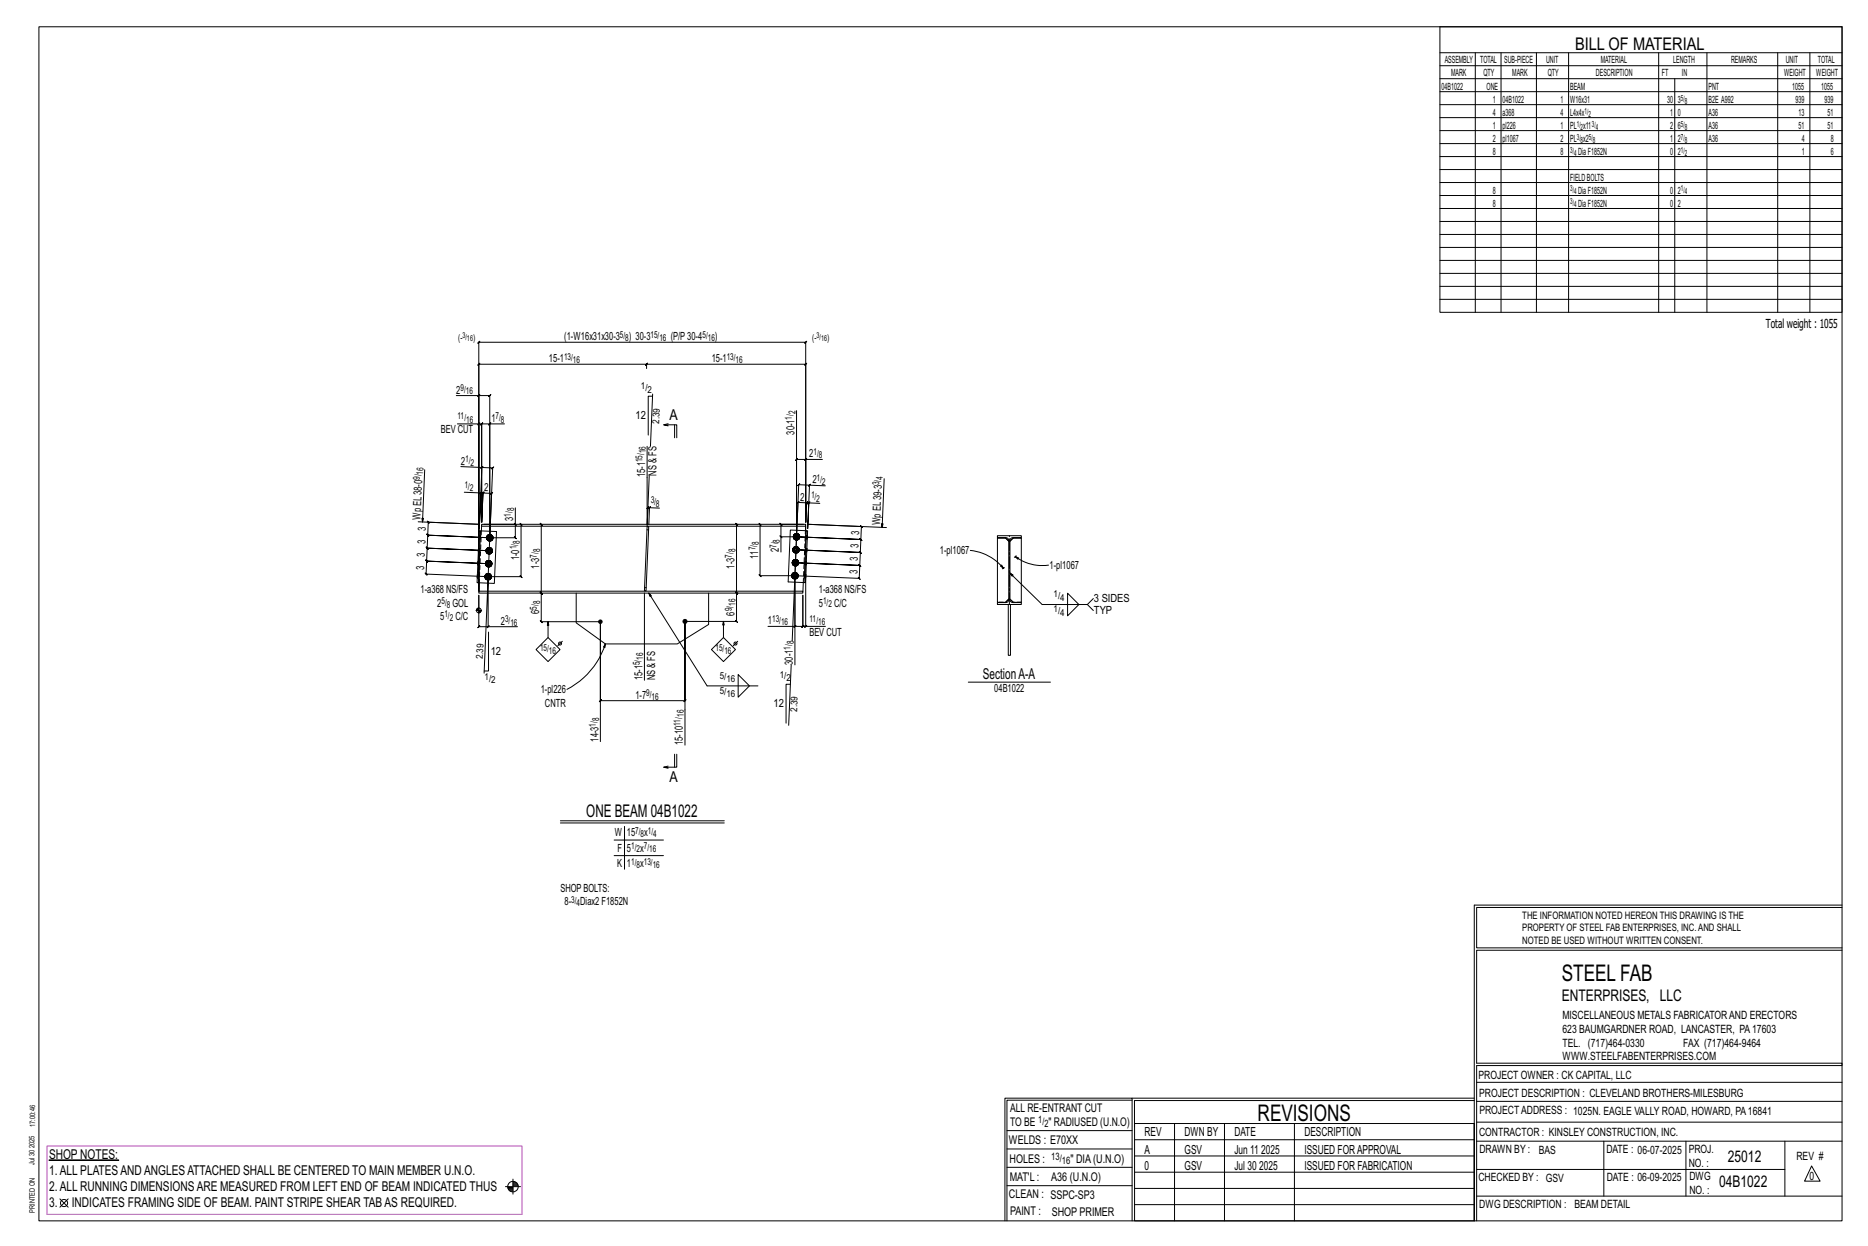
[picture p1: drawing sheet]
<svg xmlns="http://www.w3.org/2000/svg" width="914mm" height="610mm" viewBox="0 0 914 610" stroke-linecap="round" stroke-linejoin="round" font-family="sans-serif">
<g fill="#000" stroke="#000" stroke-width=".49">
<path d="M24 568h34z"/>
<circle cx="294" cy="304" r=".9"/>
<circle cx="335" cy="304" r="1"/>
</g>
<g fill="none" stroke="#000" stroke-width=".49">
<path d="M19 13h883v584h-883zM705 13h197v140h-197zM705 26h197M705 32h197M705 39h197M722 26v127M735 26v127M752 26v127M768 26v127M812 26v127M820 39v114M836 26v127"/>
<path d="M870 26v127M886 26v127M705 45h197M705 51h197M705 58h197M705 64h197M705 70h197M705 77h197M705 83h197M705 89h197M705 96h197M705 102h197"/>
<path d="M705 108h197M705 115h197M705 121h197M705 127h197M705 134h197M705 140h197M705 146h197M317 178h77v1l1-1h-1v77M317 178l-1 1zM223 194h11v95v-82h-10M234 194h6h-1l1-1v1v69h12l1 1-1-1v-6M235 193l-1 1z"/>
<path d="M317 180v-2l-1 1 1-1h-83h1l-1 1v-1v111M319 194h-2v19M319 193l-1 25M234 207v1l1-1zM234 207h2l-1 1 1-1v48v-48l-1 1 1-1h4M240 207l-1 1zM247 207h-7v56l1-34 1-1-1 1h-5M317 218v39v-9v1l1-1h-1h1M327 208h-2h6v6M327 207l-2 1M330 208v6M390 201v62v-38h-1l1-1v1h4"/>
<path d="M208 230l-1 25M226 228l10 1-1 30v-18h-8M235 229l1-1zM318 233l-1 25M394 225l1-1-1 1zM396 238l1-1zM396 237h-5l-1 1 1-1-2 45v24h-13M403 225h-9v30M404 238l-8-1-1 22 1-13h5M433 234l-1 24M205 255l30 2-25-2h-1l1 1v-1l-1 7v-1l1 1h-1l31 1-31-1v-1l1 1h-1v6l1 1-1-1 30 1-30-1 1 1-1-1v7l-1-1 1 1 30 1-30-1-1-1 1 1v6l-1-1 1 1 30 1M235 260l-1 25z"/>
<path d="M235 242l1-1zM235 260h8l-1 25h-8M235 241h1v1l1-1h-1v14v-14v1l1-1h-1h5l-1 1 1-1-2 41h16l1 1-1-1v-25h1l-1-1v1M236 257v3M236 257h158h-158zM252 256l1 1zM252 248v9h-15M265 257l-1-1 1 1v33h-1l1 1-1-1 1 1v-1v14h-1l1 1v-1h29v39h-1l1-1v1h41l1-1-1 1v-39v61M317 258h1l-2 31h-1zM317 249l1-1zM323 249l-5-1v9M361 257l-1-1 1 1v33h-1l1 1v-1h-1l1 1v-1v14h-1l1 1v-1h-26"/>
<path d="M393 257h-11v-1l1 1h-1v6M394 257v3M394 258v48h10M394 255v-88h1l-1 1v-1h-160h1l-1 1v-1v122M394 255l1-9h-1h1h-4v-1l-1 1h1l-2 36h-17h1l-1-1v1v-25h1l-1-1v1M395 260l-1 25zM395 260l-8-1-1 26h8M395 247l1-1zM396 246h-1h-1h1l-1 9M434 258l-39-1 27 1-1-1 1 1-1 6v-1l1 1h-1l-31-1 31 1v-1l1 1h-1v6l1 1-1-1-31-1 31 1 1 1-1-1v7l-1-1 1 1-32-2 32 2-1-1 1 1v6l-1-1 1 1-32-1M238 276h.1M238 275v1"/>
<path d="M238 269h.1M238 277h1M238 263h1M238 275v1v1v-1M238 271h1M238 269v1M239 269l-1-1v1v2l1-1M239 274l-1 1M239 264v1M239 263l-1 1M239 270v1M239 263v-1l-1 1 1 1v-1"/>
<path d="M239 277h1M239 268h-1M239 264l1 1M239 270l1 1M239 262h.1M239 275l1-1v1M239 268v1M239 268h1h1l-1 1M240 275l1 1M240 262h-1M240 262h1h-1M240 274l-1 1"/>
<path d="M240 269h1v1M240 277h-1M240 268l-1 1M240 262l1 1v1M240 276h1l-1 1M240 270l1 1h-1l-1-1M240 276v1M240 275h1h-1M240 270h1v1M240 264h1l-1 1v-1M241 269l-1 1M241 268v1h-1"/>
<path d="M241 275v1M241 263v1M241 263l-1 1M241 262v1M241 269h.1M241 263h.1M382 262l1 1zM388 275h.1M388 269h1M388 268l1 1M388 276l1 1M388 275v1"/>
<path d="M388 263h1M388 275v-1v1v1M389 262v1M389 270h.1M389 269l-1 1M389 276v1M389 269v-1l-1 1 1 1v-1M389 274h-1M389 264h.1M389 263h.1M389 270h1M389 262l-1 1 1 1v-1"/>
<path d="M389 276l1 1M389 268h.1M389 263l1 1M389 261v1M389 274v1M389 274h1v1M390 264h.1M390 267l-1 1M390 268h1h-1M390 274l1 1v1M390 261l-1 1M390 262v-1l1 1"/>
<path d="M390 263h-8v7M390 274h-1M390 268l1 1v1M390 276v1l-1-1M390 268h-1M390 262l1 1M390 276h1h-1M390 270h1h-1M390 275v1M390 274l1 1h-1M390 261v1M391 269v1"/>
<path d="M391 263v1h-1M391 269l-1 1M391 268v1M391 275h.1M391 263v1M391 263l-1 1M391 262h.1M391 262v1M475 269a24 24 0 0 1 16 9M488 262h12v1h-5l-1 1v29l1 2h5v1h-12v-1h5l1-2v-29l-1-1h-5zM488 263h4l2 2-2-2h-4v32h4l2-2M490 277v-1l1 2z"/>
<path d="M491 278h.1M492 278h-1M497 272l2 1-1 1zM497 272a22 22 0 0 0 16 4M497 272v1M497 272h.1M500 263h-4l-2 2 2-2h4v32h-4l-2-2M233 299h3M233 298v1M234 298v1M234 297v2M234 289h159v1h-159z"/>
<path d="M235 285l-1 4M235 299v1M235 299h.1M237 282h1M238 282h.1M238 283v1M238 282v1M238 282v-1l-1 1 1 1M238 283l1 1M238 281h.1M239 283l1 1M239 281h-1"/>
<path d="M239 281h1M239 281l1 1v1M240 281h-1M240 283v1l-1-1M240 283h.1M240 282l-1 1M240 281v1M240 282h.1M315 290v43M318 290l28 46h25M347 290v16l-15 9h-36l-14-10v-15M388 282h.1"/>
<path d="M388 281v1M388 283h1M388 281v1v1v-1M388 282l1 1M389 280l-1 1M389 283h1M389 282v43M389 281l1-1v1M389 282l-1 32M390 281l1 1M390 280l-1 1M390 282v1h-1"/>
<path d="M390 282h1l-1 1M390 282v1M390 281h1h-1M391 281v1M393 285v4M494 296h1v25h-1zM494 280l16 16h22l3-3M523 290l5 6-5 5zM532 296l3 3M234 300v-9v16l1-1-1 1h5M238 307l1-1zM239 309v19h-2"/>
<path d="M253 307h-14v-25l-2 47M268 312l6 6-6 6-6-6zM268 304v8M275 314l-2 2M294 304v59M296 315v2h-1zM296 315a38 38 0 0 1-18 22M348 318l6-6 6 6-6 6zM354 304v8M361 314l-2 2M389 306h1l-1 1zM389 306h4l-1 1 1-1v-15v15l-1 1 1-1h1"/>
<path d="M394 307l1-1zM361 330l6 6-6 5zM387 335h-2v19M387 325l-1 30M474 334h40M327 375h-2M330 369v6M331 369v6h-6l2 1M274 402h81M274 403h81M301 411h24M301 419h24"/>
<path d="M306 404v21M722 443v154M722 443h180M902 444h-179v20h179M902 465h-179v55h179v1h-179v76M554 538h-61v59M554 537h168M722 538h-167v13M723 539h179M723 530h179M493 553h61M555 550h167v47h-167z"/>
<path d="M555 558h167M575 550v47M599 550v47M634 550v47M723 549h179M723 558h179M785 558v27M825 558v27M874 558v27M251 577v7M251 579h2M251 580h3"/>
<path d="M251 578h2M493 571h61M493 562h61M555 573h167M555 566h167M723 572h151M887 570l4 8h-8zM29 587l4 4M33 587l-4 4M247 581h8M249 581h2M249 582h2"/>
<path d="M250 583h1M492 597v-60h62v60M493 580h61M555 589h167M555 581h167M723 585h179"/>
<circle cx="234" cy="299" r="1.2"/>
<circle cx="274" cy="315" r=".7"/>
<circle cx="360" cy="315" r=".7"/>
<circle cx="31" cy="589" r="1.8"/>
<circle cx="251" cy="581" r="2.6"/>
</g>
<path d="M23 561h233v33h-233z" fill="none" stroke="#f0f" stroke-width=".5"/>
<g fill="none" stroke="#000" stroke-width=".49" stroke-dasharray="2 1.4">
<path d="M236 260l-1 25M317 259h.1M234 276h1zM234 276h.1M234 276h1M234 275h1M234 270h1zM234 270h.1M234 270h1M234 269h1M234 268h1M234 264h1z"/>
<path d="M234 264v-1M234 263l1 1M234 263h1M234 262h1M235 276h-1h1M235 270l-1-1 1 1M235 263h-1l1 1M238 276h.1M238 276v-2v2v1v-1M238 275v1zM238 276v1zM238 275v1"/>
<path d="M238 269v1zM238 269l1-1-1 1 1 2-1-2M238 269h.1M238 270v1zM238 270v-1M238 275h.1M238 277h1zM238 275l1-1zM238 277h1M238 275l1-1M238 263v1zM238 263l1-1-1 1 1 1-1-1h1"/>
<path d="M238 276l1 1M238 275h1M238 262v1zM238 264h1zM238 264l1-1M238 263h1M238 268v1zM238 271h1zM238 268h1zM238 271h1M238 268h1M238 276h1z"/>
<path d="M238 277h2zM238 274h2zM238 275v1v-1v1v1v-1v1M239 275l-1 1zM239 276h.1M239 275h.1M239 270h.1M239 269h.1M239 277h.1M239 274h.1M239 262h-1zM239 264v1z"/>
<path d="M239 262h.1M239 264v1M239 269v1zM239 271h1zM239 268h1zM239 269l-1-1v1v1v1v-1v1l1-1M239 263v1M239 263v-1M239 276v1zM239 271h.1M239 268h.1M239 263h.1"/>
<path d="M239 264h2zM239 262h2zM239 262l-1 1v1h1h-1h1M239 263v1zM239 263v-1zM239 270v1zM239 265h1zM239 262h1zM239 274v1M239 277h1zM239 277h1M239 277l1-1z"/>
<path d="M239 275h1zM239 274h1h-1h1v1zM239 274h1zM239 264l1 1h-1h1h-1zM239 264h1zM239 271h1M239 270l1 1M239 270h1zM239 269h1zM239 268h1h-1h1v1zM240 277h.1M240 276h.1"/>
<path d="M240 275h.1M240 262h-1h1h-1h1M240 265h.1M240 264v1M240 264h.1M240 262h.1M240 274v1zM240 274v1M240 270h.1M240 269h.1M240 275v1zM240 274l1 2z"/>
<path d="M240 271h1zM240 271h1M240 268h1zM240 268h1M240 264v-1zM240 262v1zM240 276h1l-1 1M240 275h1h-1M240 268l1 1zM240 269v1zM240 277v-1M240 275l1 1"/>
<path d="M240 265l1-1zM240 265l1-1M240 262h1zM240 262h1M240 275h1zM240 270h1v1M240 269h1v-1M240 263h1zM241 262v1zM241 263h-1zM241 271v-2M241 268l-1 1 1 1"/>
<path d="M241 268v1zM241 275v1zM241 275v1M241 276l-1 1zM241 263v1M241 263v-1M241 276h.1M241 264v-1M241 262h-1l1 2M241 262h.1M241 269h.1M241 270v1z"/>
<path d="M241 269l-1 2zM241 269v1zM241 263h.1M241 264h.1M241 263v1zM388 275v1zM388 275l1-1-1 1 1 2-1-2M388 275h.1M388 276h.1M388 276v-1M388 269v1zM388 269l1-1-1 1 1 1-1-1h1"/>
<path d="M388 268v1zM388 270h1zM388 270l1-1M388 268l1 1M388 274v1zM388 276l1 1zM388 274h1zM388 276l1 1M388 274h1M388 263h.1M388 263h1zM388 263l1-2-1 2 1 1-1-1h1"/>
<path d="M388 276h1M388 275l1-1M388 262v1zM388 263l1 1zM389 263h.1M389 262v1M389 268h-1zM389 270h.1M389 268v-1zM389 268h.1M389 275v1zM389 277h1z"/>
<path d="M389 274h1zM389 275l-1-1v1v1h1M389 275h.1M389 276h.1M389 269v1M389 269v-1M389 277h.1M389 274h.1M389 262h-1zM389 264h.1M389 262v-1zM389 262v-1"/>
<path d="M389 269h.1M389 270h1zM389 268h1zM389 268l-1 1v-1v2h1h-1h1M389 269v1zM389 269v-1zM389 263l1 1M389 262h1M389 276v1zM389 270l1 1zM389 267h1zM389 264h2z"/>
<path d="M389 261h2zM389 262l-1 1 1-1v1v1v-1v1v-1M389 262v1zM389 263h1zM389 262h1zM389 270h1h-1h1h-1zM389 264h1zM389 261h1zM389 277h1M389 276l1 1M389 276h1zM389 275h1z"/>
<path d="M389 274h1h-1h1zM390 264h-1h1h-1zM390 263h.1M390 262h.1M390 267l-1 1 1-1-1 1h1M390 271v-1zM390 270h.1M390 268h.1M390 267v1v-1v1zM390 267h.1M390 276h.1M390 275h.1"/>
<path d="M390 274v1M390 261h-1h1h-1l1 1M390 264h1zM390 264h.1M390 261v1zM390 261h1zM390 277v-1zM390 277v-1M390 274h.1M390 277l1-1zM390 274h1zM390 270v-1z"/>
<path d="M390 268v1zM390 274l1 1zM390 275v1zM390 270h1zM390 270h1M390 268h1zM390 268h1M390 267l1 1zM390 264l1-1M390 263h1zM390 262h1zM390 262h1"/>
<path d="M390 276h1h-1M390 275h1l-1-1M390 269h.1M390 268l1 1zM390 276v-1M390 274v1l1 1M390 264h1M390 261l1 1zM390 261l1 1M391 274v1zM391 264h.1M391 261v1z"/>
<path d="M391 269v1M391 269v-1M391 262v1zM391 261v2zM391 263h.1M391 270v-1M391 268h-1l1 2M391 268h.1M391 275h.1M391 276h.1M391 263v1M391 262h.1"/>
<path d="M391 275l-1 2zM391 275v1zM391 264v-1M391 262v1M391 268v1zM391 268v1M391 270h.1M391 269l-1 1zM391 269v1zM391 263v1zM394 275l1 1-1-1M394 275h1z"/>
<path d="M394 269h1h-1M394 268h1zM395 262v1v-1M395 262h.1M395 276h-1M395 275h-1M395 275h.1M395 270h-1M395 270l-1-1M395 269h-1M395 269l-1-1M395 268v1"/>
<path d="M395 264h-1M395 263h.1M395 263v-1M234 283h.1M234 282v1M234 282h.1M234 281h.1M237 282v1zM237 282l1 1zM237 282l1-1-1 1 1 1-1-1h1M237 282h.1M237 283h1z"/>
<path d="M238 283v-1M238 282h.1M238 281l-1 1zM238 283v1zM238 281h.1M238 283v1M238 283h1M238 282l1-1M238 282v1zM238 283h2zM238 281h2zM238 281l-1 1h1v1"/>
<path d="M238 283h1zM238 282l1-1zM238 284h1zM238 281h1zM239 283v1h-1h1h-1zM239 283h.1M239 281h.1M239 281h-1h1h-1h1M239 284h1zM239 284h1M239 283l1 1M239 281h1h-1h1h-1z"/>
<path d="M239 281h1zM239 283h1M239 283h1zM239 281l1 1zM239 281h1M240 284v-1zM240 284v-1M240 281h.1M240 282h.1M240 281v1zM240 282v1zM240 283h.1"/>
<path d="M240 282v-1M240 283v-1M240 281v2M240 282h1zM241 282l-1 1zM316 288v-1M388 282h.1M388 282v-2v2v1v-1M388 281v1zM388 282v1zM388 281v1M388 281h.1"/>
<path d="M388 283h1zM388 281l1-1zM388 283h1M388 281l1-1M388 282l1 1M388 281h1M388 283h2zM388 280h2zM388 281v1v-1v1v1v-1v1v-1M388 282h1zM388 281h1zM389 283h.1"/>
<path d="M389 280h.1M389 282h.1M389 281h.1M389 280v1M389 283h1zM389 283h1M389 282h1zM389 281h1zM389 280h1h-1h1v1zM389 280h1zM390 283v-1M390 282h.1"/>
<path d="M390 281h.1M390 283h.1M390 280v1zM390 280v1M390 281v1zM390 280l1 2zM390 282h1l-1 1M390 281h1h-1M390 281l1 1M390 281h1zM391 281v1zM391 281v1"/>
<path d="M391 282l-1 1zM391 282h.1M393 285l1-25M394 282v-1M394 281h.1M394 283h.1M394 282h.1M492 295h.1M494 293l-2 2h-4M496 295h.1M500 295h-4l-2-2"/>
</g>
<path d="M494 296v-34" fill="none" stroke="#000" stroke-width=".49" stroke-dasharray="5.8 1 1 1"/>
<g font-size="11.2">
<text x="764" y="480">STEEL FAB</text>
<text x="616" y="548">REVISIONS</text>
</g>
<g font-size="8.6">
<text x="771" y="24">BILL OF MATERIAL</text>
<text x="287" y="400">ONE BEAM 04B1022</text>
</g>
<g font-size="7.9">
<text x="765" y="490">ENTERPRISES, LLC</text>
<text x="846" y="569">25012</text>
<text x="842" y="581">04B1022</text>
</g>
<g font-size="7.3">
<text x="328" y="205">A</text>
<text x="481" y="332">SectionA-A</text>
<text x="328" y="383">A</text>
</g>
<g font-size="6.6">
<text x="24" y="567">SHOP NOTES:</text>
<text x="24" y="575">1.ALL PLATESANDANGLESATTACHED SHALL BE CENTERED TO MAIN MEMBER U.N.O.</text>
<text x="24" y="583">2.ALL RUNNING DIMENSIONSARE MEASURED FROM LEFT END OF BEAM INDICATED THUS</text>
<text x="24" y="591">3.</text>
<text x="35" y="591">INDICATES FRAMING SIDE OF BEAM. PAINT STRIPE SHEAR TABAS REQUIRED.</text>
</g>
<g font-size="6.1">
<text x="864" y="161">Total weight : 1055</text>
<text x="560" y="556">REV</text>
<text x="580" y="556">DWN BY</text>
<text x="604" y="556">DATE</text>
<text x="639" y="556">DESCRIPTION</text>
<text x="560" y="564">A</text>
<text x="580" y="564">GSV</text>
<text x="604" y="564">Jun 11</text>
<text x="617" y="564">2025</text>
<text x="639" y="564">ISSUED FORAPPROVAL</text>
<text x="560" y="572">0</text>
<text x="580" y="572">GSV</text>
<text x="604" y="572">Jul 30</text>
<text x="616" y="572">2025</text>
<text x="639" y="572">ISSUED FOR FABRICATION</text>
</g>
<g font-size="5.9">
<text x="494" y="560">WELDS : E70XX</text>
<text x="494" y="569">HOLES :</text>
<text x="524" y="569">&quot; DIA(U.N.O)</text>
<text x="494" y="578">MAT'L :</text>
<text x="515" y="578">A36 (U.N.O)</text>
<text x="494" y="586">CLEAN : SSPC-SP3</text>
<text x="495" y="595">PAINT :</text>
<text x="515" y="595">SHOP PRIMER</text>
</g>
<g font-size="5.8">
<text x="494" y="544">ALL RE-ENTRANT CUT</text>
<text x="494" y="551">TO BE</text>
<text x="513" y="551">&quot; RADIUSED (U.N.O)</text>
</g>
<g font-size="5.6">
<text x="765" y="499">MISCELLANEOUS METALS FABRICATORAND ERECTORS</text>
<text x="765" y="505">623 BAUMGARDNER ROAD, LANCASTER, PA17603</text>
<text x="765" y="512">TEL. (717)464-0330</text>
<text x="824" y="512">FAX (717)464-9464</text>
<text x="765" y="519">WWW.STEELFABENTERPRISES.COM</text>
<text x="724" y="528">PROJECT OWNER : CK CAPITAL, LLC</text>
<text x="724" y="537">PROJECT DESCRIPTION : CLEVELAND BROTHERS-MILESBURG</text>
<text x="724" y="545">PROJECTADDRESS : 1025N. EAGLE VALLY ROAD, HOWARD, PA16841</text>
<text x="724" y="556">CONTRACTOR : KINSLEY CONSTRUCTION, INC.</text>
<text x="724" y="564">DRAWN BY :</text>
<text x="753" y="564">BAS</text>
<text x="786" y="564">DATE : 06-07-2025</text>
<text x="827" y="564">PROJ.</text>
<text x="879" y="568">REV #</text>
<text x="827" y="571">NO. :</text>
<text x="724" y="578">CHECKED BY : GSV</text>
<text x="787" y="578">DATE : 06-09-2025</text>
<text x="827" y="578">DWG</text>
<text x="886" y="578">0</text>
<text x="827" y="584">NO. :</text>
<text x="724" y="591">DWG DESCRIPTION : BEAM DETAIL</text>
</g>
<g font-size="5.5">
<text x="276" y="166">(1-W16x31x30-3</text>
<text x="308" y="166">) 30-3</text>
<text x="328" y="166">(P/P30-4</text>
<text x="350" y="166">)</text>
<text x="269" y="177">15-1</text>
<text x="348" y="177">15-1</text>
<text x="223" y="193">2</text>
<text x="241" y="206">1</text>
<text x="311" y="205">12</text>
<text x="216" y="212">BEV CUT</text>
<text x="389" y="213" transform="rotate(-90 389 213)">30-1</text>
<text x="226" y="227" transform="rotate(2 226 227)">2</text>
<text x="396" y="224">2</text>
<text x="316" y="234" transform="rotate(-90 316 234)">15-1</text>
<text x="321" y="233" transform="rotate(-90 321 233)">NS &amp; FS</text>
<text x="398" y="236" transform="rotate(2 398 236)">2</text>
<text x="237" y="240" transform="rotate(2 237 240)">2</text>
<text x="392" y="245" transform="rotate(2 392 245)">2</text>
<text x="206" y="254" transform="rotate(-88 206 254)">WpEL38-0</text>
<text x="251" y="255" transform="rotate(-90 251 255)">3</text>
<text x="431" y="257" transform="rotate(-88 431 257)">WpEL39-3</text>
<text x="208" y="260" transform="rotate(-88 208 260)">3</text>
<text x="420" y="262" transform="rotate(-88 420 262)">3</text>
<text x="208" y="266" transform="rotate(-88 208 266)">3</text>
<text x="420" y="268" transform="rotate(-88 420 268)">3</text>
<text x="208" y="272" transform="rotate(-88 208 272)">3</text>
<text x="254" y="274" transform="rotate(-90 254 274)">1-0</text>
<text x="371" y="273" transform="rotate(-90 371 273)">11</text>
<text x="381" y="270" transform="rotate(-90 381 270)">2</text>
<text x="420" y="274" transform="rotate(-88 420 274)">3</text>
<text x="460" y="271">1-pl1067</text>
<text x="208" y="279" transform="rotate(-88 208 279)">3</text>
<text x="264" y="278" transform="rotate(-90 264 278)">1-3</text>
<text x="360" y="278" transform="rotate(-90 360 278)">1-3</text>
<text x="420" y="281" transform="rotate(-88 420 281)">3</text>
<text x="514" y="278">1-pl1067</text>
<text x="206" y="290">1-a368 NS/FS</text>
<text x="401" y="290">1-a368 NS/FS</text>
<text x="214" y="297">2</text>
<text x="221" y="297">GOL</text>
<text x="401" y="297">5</text>
<text x="408" y="297">C/C</text>
<text x="535" y="295">3 SIDES</text>
<text x="215" y="303">5</text>
<text x="223" y="303">C/C</text>
<text x="245" y="306">2</text>
<text x="264" y="300" transform="rotate(-90 264 300)">6</text>
<text x="360" y="301" transform="rotate(-90 360 301)">6</text>
<text x="376" y="305">1</text>
<text x="535" y="300">TYP</text>
<text x="396" y="311">BEV CUT</text>
<text x="240" y="321">12</text>
<text x="388" y="325" transform="rotate(-90 388 325)">30-1</text>
<text x="314" y="333" transform="rotate(-90 314 333)">15-1</text>
<text x="321" y="333" transform="rotate(-90 321 333)">NS &amp; FS</text>
<text x="265" y="339">1-pl226</text>
<text x="311" y="342">1-7</text>
<text x="487" y="339">04B1022</text>
<text x="267" y="346">CNTR</text>
<text x="379" y="346">12</text>
<text x="293" y="363" transform="rotate(-90 293 363)">14-3</text>
<text x="334" y="365" transform="rotate(-90 334 365)">15-10</text>
<text x="301" y="409">W</text>
<text x="307" y="409">15</text>
<text x="315" y="409">x</text>
<text x="302" y="417">F</text>
<text x="307" y="417">5</text>
<text x="313" y="417">x</text>
<text x="302" y="424">K</text>
<text x="307" y="424">1</text>
<text x="313" y="424">x</text>
<text x="274" y="436">SHOPBOLTS:</text>
<text x="276" y="443">8-</text>
<text x="284" y="443">Diax2 F1852N</text>
</g>
<g font-size="5">
<text x="745" y="450">THE INFORMATION NOTED HEREON THIS DRAWING IS THE</text>
<text x="745" y="456">PROPERTY OF STEEL FAB ENTERPRISES, INC.AND SHALL</text>
<text x="745" y="462">NOTED BE USED WITHOUT WRITTEN CONSENT.</text>
<text x="508" y="550">1/</text>
<text x="511" y="551">2</text>
<text x="515" y="568">13/</text>
<text x="520" y="570">16</text>
</g>
<g font-size="4.9">
<text x="707" y="31">ASSEMBLY</text>
<text x="725" y="31">TOTAL</text>
<text x="736" y="31">SUB-PIECE</text>
<text x="757" y="31">UNIT</text>
<text x="784" y="31">MATERIAL</text>
<text x="819" y="31">LENGTH</text>
<text x="847" y="31">REMARKS</text>
<text x="874" y="31">UNIT</text>
<text x="890" y="31">TOTAL</text>
<text x="710" y="37">MARK</text>
<text x="726" y="37">QTY</text>
<text x="740" y="37">MARK</text>
<text x="758" y="37">QTY</text>
<text x="781" y="37">DESCRIPTION</text>
<text x="814" y="37">FT</text>
<text x="823" y="37">IN</text>
<text x="873" y="37">WEIGHT</text>
<text x="889" y="37">WEIGHT</text>
<text x="706" y="44">04B1022</text>
<text x="728" y="44">ONE</text>
<text x="769" y="44">BEAM</text>
<text x="836" y="44">PNT</text>
<text x="877" y="44">1055</text>
<text x="891" y="44">1055</text>
<text x="731" y="50">1</text>
<text x="736" y="50">04B1022</text>
<text x="764" y="50">1</text>
<text x="769" y="50">W16x31</text>
<text x="816" y="50">30</text>
<text x="821" y="50">3</text>
<text x="836" y="50">B2E A992</text>
<text x="879" y="50">939</text>
<text x="893" y="50">939</text>
<text x="731" y="57">4</text>
<text x="736" y="57">a368</text>
<text x="764" y="57">4</text>
<text x="769" y="57">L4x4x</text>
<text x="818" y="57">1</text>
<text x="821" y="57">0</text>
<text x="836" y="57">A36</text>
<text x="880" y="57">13</text>
<text x="895" y="57">51</text>
<text x="731" y="63">1</text>
<text x="736" y="63">pl226</text>
<text x="764" y="63">1</text>
<text x="769" y="63">PL x11</text>
<text x="818" y="63">2</text>
<text x="821" y="63">6</text>
<text x="836" y="63">A36</text>
<text x="880" y="63">51</text>
<text x="895" y="63">51</text>
<text x="731" y="69">2</text>
<text x="736" y="69">pl1067</text>
<text x="764" y="69">2</text>
<text x="769" y="69">PL x2</text>
<text x="818" y="69">1</text>
<text x="821" y="69">2</text>
<text x="836" y="69">A36</text>
<text x="882" y="69">4</text>
<text x="896" y="69">8</text>
<text x="731" y="76">8</text>
<text x="764" y="76">8</text>
<text x="772" y="76">DiaF1852N</text>
<text x="818" y="76">0</text>
<text x="821" y="76">2</text>
<text x="882" y="76">1</text>
<text x="896" y="76">6</text>
<text x="769" y="88">FIELDBOLTS</text>
<text x="731" y="95">8</text>
<text x="772" y="95">DiaF1852N</text>
<text x="818" y="95">0</text>
<text x="821" y="95">2</text>
<text x="731" y="101">8</text>
<text x="772" y="101">DiaF1852N</text>
<text x="818" y="101">0</text>
<text x="821" y="101">2</text>
</g>
<g font-size="4.7">
<text x="224" y="167">(-</text>
<text x="232" y="167">)</text>
<text x="303" y="165">5/</text>
<text x="306" y="167">8</text>
<text x="318" y="165">15/</text>
<text x="323" y="167">16</text>
<text x="344" y="165">5/</text>
<text x="347" y="167">16</text>
<text x="398" y="167">(-</text>
<text x="405" y="167">)</text>
<text x="276" y="176">13/</text>
<text x="280" y="178">16</text>
<text x="356" y="176">13/</text>
<text x="360" y="178">16</text>
<text x="225" y="191">9/</text>
<text x="314" y="191">1/</text>
<text x="228" y="193">16</text>
<text x="317" y="192">2</text>
<text x="389" y="203" transform="rotate(-90 389 203)">2</text>
<text x="224" y="205">11/</text>
<text x="228" y="207">16</text>
<text x="243" y="205">7/</text>
<text x="245" y="207">8</text>
<text x="323" y="207" transform="rotate(-88 323 207)">2.39</text>
<text x="388" y="205" transform="rotate(-90 388 205)">1/</text>
<text x="316" y="222" transform="rotate(-90 316 222)">16</text>
<text x="228" y="226" transform="rotate(2 228 226)">1/</text>
<text x="230" y="228" transform="rotate(2 230 228)">2</text>
<text x="315" y="226" transform="rotate(-90 315 226)">15/</text>
<text x="398" y="223">1/</text>
<text x="401" y="224">8</text>
<text x="207" y="232" transform="rotate(-88 207 232)">16</text>
<text x="205" y="235" transform="rotate(-88 205 235)">9/</text>
<text x="227" y="239" transform="rotate(2 227 239)">1/</text>
<text x="400" y="235" transform="rotate(2 400 235)">1/</text>
<text x="402" y="237" transform="rotate(2 402 237)">2</text>
<text x="430" y="237" transform="rotate(-88 430 237)">3/</text>
<text x="432" y="235" transform="rotate(-88 432 235)">4</text>
<text x="230" y="240" transform="rotate(2 230 240)">2</text>
<text x="397" y="244" transform="rotate(2 397 244)">1/</text>
<text x="400" y="246" transform="rotate(2 400 246)">2</text>
<text x="252" y="250" transform="rotate(-90 252 250)">8</text>
<text x="319" y="246" transform="rotate(2 319 246)">3/</text>
<text x="321" y="248" transform="rotate(2 321 248)">8</text>
<text x="250" y="253" transform="rotate(-90 250 253)">1/</text>
<text x="253" y="269" transform="rotate(-90 253 269)">1/</text>
<text x="254" y="266" transform="rotate(-90 254 266)">8</text>
<text x="370" y="269" transform="rotate(-90 370 269)">7/</text>
<text x="371" y="267" transform="rotate(-90 371 267)">8</text>
<text x="380" y="268" transform="rotate(-90 380 268)">7/</text>
<text x="382" y="265" transform="rotate(-90 382 265)">8</text>
<text x="263" y="273" transform="rotate(-90 263 273)">7/</text>
<text x="264" y="270" transform="rotate(-90 264 270)">8</text>
<text x="358" y="273" transform="rotate(-90 358 273)">7/</text>
<text x="360" y="270" transform="rotate(-90 360 270)">8</text>
<text x="516" y="292">1/</text>
<text x="519" y="294">4</text>
<text x="216" y="296">5/</text>
<text x="219" y="297">8</text>
<text x="263" y="298" transform="rotate(-90 263 298)">5/</text>
<text x="264" y="296" transform="rotate(-90 264 296)">8</text>
<text x="358" y="299" transform="rotate(-90 358 299)">9/</text>
<text x="360" y="297" transform="rotate(-90 360 297)">16</text>
<text x="403" y="296">1/</text>
<text x="405" y="297">2</text>
<text x="516" y="300">1/</text>
<text x="218" y="302">1/</text>
<text x="220" y="304">2</text>
<text x="247" y="304">3/</text>
<text x="378" y="304">13/</text>
<text x="382" y="306">16</text>
<text x="396" y="304">11/</text>
<text x="401" y="306">16</text>
<text x="519" y="301">4</text>
<text x="250" y="306">16</text>
<text x="387" y="318" transform="rotate(-90 387 318)">1/</text>
<text x="389" y="315" transform="rotate(-90 389 315)">8</text>
<text x="236" y="323" transform="rotate(-88 236 323)">2.39</text>
<text x="264" y="318">15/</text>
<text x="269" y="320">16</text>
<text x="315" y="323" transform="rotate(-90 315 323)">16</text>
<text x="350" y="318">15/</text>
<text x="355" y="320">16</text>
<text x="313" y="325" transform="rotate(-90 313 325)">5/</text>
<text x="237" y="333">1/</text>
<text x="241" y="334">2</text>
<text x="352" y="332">5/</text>
<text x="356" y="334">16</text>
<text x="382" y="331">1/</text>
<text x="385" y="333">2</text>
<text x="316" y="341">9/</text>
<text x="352" y="339">5/</text>
<text x="356" y="341">16</text>
<text x="319" y="342">16</text>
<text x="293" y="353" transform="rotate(-90 293 353)">8</text>
<text x="335" y="351" transform="rotate(-90 335 351)">16</text>
<text x="390" y="348" transform="rotate(-88 390 348)">2.39</text>
<text x="292" y="355" transform="rotate(-90 292 355)">1/</text>
<text x="333" y="355" transform="rotate(-90 333 355)">11/</text>
<text x="311" y="408">7/</text>
<text x="317" y="408">1/</text>
<text x="314" y="409">8</text>
<text x="320" y="409">4</text>
<text x="309" y="415">1/</text>
<text x="312" y="417">2</text>
<text x="315" y="415">7/</text>
<text x="318" y="417">16</text>
<text x="309" y="423">1/</text>
<text x="312" y="425">8</text>
<text x="315" y="423">13/</text>
<text x="320" y="425">16</text>
<text x="280" y="442">3/</text>
<text x="282" y="443">4</text>
</g>
<g font-size="4.2">
<text x="823" y="49">5/</text>
<text x="825" y="51">8</text>
<text x="776" y="56">1/</text>
<text x="778" y="57">2</text>
<text x="772" y="62">1/</text>
<text x="774" y="63">2</text>
<text x="779" y="62">3/</text>
<text x="781" y="63">4</text>
<text x="823" y="62">5/</text>
<text x="825" y="63">8</text>
<text x="772" y="68">3/</text>
<text x="774" y="70">8</text>
<text x="778" y="68">5/</text>
<text x="780" y="70">8</text>
<text x="823" y="68">7/</text>
<text x="825" y="70">8</text>
<text x="769" y="75">3/</text>
<text x="770" y="76">4</text>
<text x="823" y="75">1/</text>
<text x="825" y="76">2</text>
<text x="769" y="94">3/</text>
<text x="770" y="95">4</text>
<text x="823" y="94">1/</text>
<text x="825" y="95">4</text>
<text x="769" y="100">3/</text>
<text x="770" y="101">4</text>
</g>
<g font-size="4">
<text x="226" y="166">3/</text>
<text x="229" y="167">16</text>
<text x="400" y="166">3/</text>
<text x="402" y="167">16</text>
</g>
<g font-size="3.7">
<text x="17" y="551" transform="rotate(-90 17 551)">17:00:46</text>
<text x="17" y="562" transform="rotate(-90 17 562)">2025</text>
<text x="17" y="570" transform="rotate(-90 17 570)">Jul 30</text>
<text x="17" y="593" transform="rotate(-90 17 593)">PRINTED ON</text>
</g>
</svg>
